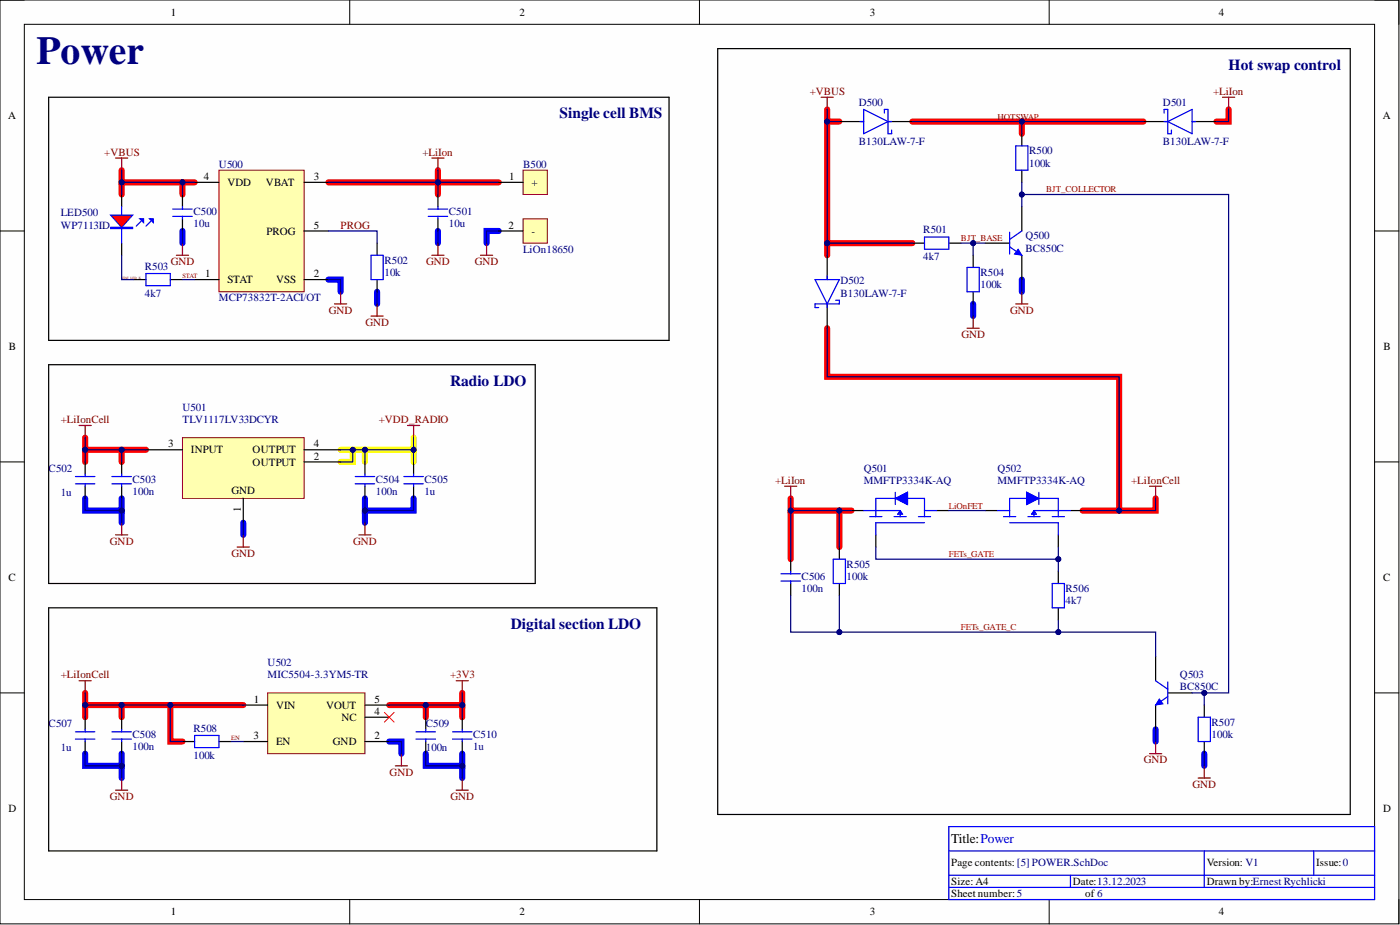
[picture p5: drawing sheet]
<svg xmlns="http://www.w3.org/2000/svg" width="292mm" height="193mm" viewBox="0 0 292 193" stroke-linecap="round" stroke-linejoin="round" font-family="sans-serif">
<path d="M0 0h291.9v192.7h-291.9z" fill-rule="evenodd" fill="#fefefe"/>
<path d="M0 0h291.9v192.7h-291.9z" fill="none" stroke="#000" stroke-width=".21"/>
<path d="M5.1 5.1h281.7v182.6h-281.7z" fill-rule="evenodd" fill="#fefefe"/>
<g fill="none" stroke="#000" stroke-width=".21">
<path d="M0 0h5.1M5.1 5.1h281.7v182.6h-281.7zM73 0v5.1M145.9 0v5.1M218.9 0v5.1M286.8 0h5.1v5.1M0 48.2h5.1M286.8 48.2h5.1M0 96.4h5.1M286.8 96.4h5.1M0 144.6h5.1M286.8 144.6h5.1"/>
<path d="M73 187.7v5M145.9 187.7v5M218.9 187.7v5M291.9 187.7v5"/>
</g>
<g fill="none" stroke="#00f" stroke-width="1.3">
<path d="M38.1 48.2v2.5M68.5 58.3h2.6v2.6M91.4 48.2v2.5M104.1 48.2h-2.6v2.5M213.2 58.3v2.6M78.7 60.9v2.5M203 63.4v2.5M17.8 104v2.5h7.6v-2.5M25.4 106.5v2.5M50.8 109v2.6M76.1 104v2.5h10.2v-2.5M76.1 106.5v2.5"/>
<path d="M17.8 157.2v2.6h7.6v-2.6M25.4 159.8v2.5M81.2 154.7h2.6v2.5M88.8 157.2v2.6h7.6v-2.6M96.4 159.8v2.5M241.1 152.2v2.5M251.3 157.2v2.6"/>
</g>
<g fill="none" stroke="#f00" stroke-width="1.3">
<path d="M25.4 35.5v2.5h15.2M25.4 38v2.6M38.1 38v2.6M68.5 38h22.9v2.6M91.4 35.5v2.5h12.7M172.6 22.8v2.6h2.5M172.6 25.4v25.3h17.8M190.4 25.4h48.2M213.2 25.4v2.5M256.3 22.8v2.6h-2.5M172.6 50.7v2.6M172.6 68.5v10.1h60.9v27.9"/>
<path d="M17.8 91.3v2.5h12.7M17.8 93.8v2.6M25.4 93.8v2.6M165 104v2.5h12.7M165 106.5v10.2M175.1 106.5v7.6M241.1 104v2.5h-15.2M17.8 144.6v2.5h33M17.8 147.1v2.5M25.4 147.1v2.5M35.5 147.1v7.6h2.6M88.8 147.1v2.5"/>
<path d="M96.4 144.6v2.5h-15.2M96.4 147.1v2.5"/>
</g>
<path d="M73.6 93.8v2.6h-2.5M76.1 93.8v2.6M86.3 91.3v2.5h-15.2M86.3 93.8v2.6" fill="none" stroke="#ff0" stroke-width="1.3"/>
<path d="M198 172.4h88.8v15.3h-88.8zM198 177.5h88.8M251.3 177.5v7.6M274.1 177.5v5.1M198 182.6h88.8M198 185.1h88.8M223.3 182.6v2.5" fill="none" stroke="#00f" stroke-width=".25"/>
<path d="M45.7 35.5h17.8v25.4h-17.8z" fill-rule="evenodd" fill="#ffffb0"/>
<path d="M45.7 35.5h17.8v25.4h-17.8z" fill="none" stroke="#800000" stroke-width=".21"/>
<g fill="none" stroke="#000" stroke-width=".25">
<path d="M40.6 38h5.1M63.5 38h5M25.4 40.6v2.5M25.4 50.7v2.6M27.9 58.3h2.6M35.5 58.3h2.6M38.1 40.6v2.5M38.1 45.6v2.6M40.6 58.3h5.1M63.5 58.3h5M63.5 48.2h5M78.7 50.7v2.6"/>
<path d="M78.7 58.3v2.6M91.4 40.6v2.5M91.4 45.6v2.6"/>
</g>
<g fill="none" stroke="#00f" stroke-width=".25">
<path d="M25.4 43.1v7.6M29.4 46.2l-1 1M30.5 57.1h5v2.5h-5zM31.5 46.2l-1 1M36 45.1h4.1M36 43.6h4.1M38.1 43.1v.5M38.1 45.1v.5M77.4 53.3h2.5v5h-2.5zM89.3 45.1h4.1M89.3 43.6h4.1M91.4 43.1v.5"/>
<path d="M91.4 45.1v.5"/>
</g>
<path d="M24.1 33h2.5M25.4 33v2.5M36.8 53.3h2.5M38.1 50.7v2.6M90.1 53.3h2.5M91.4 50.7v2.6M100.3 53.3h2.5M101.5 50.7v2.6M69.8 63.4h2.5M71.1 60.9v2.5M77.4 65.9h2.5M78.7 63.4v2.5" fill="none" stroke="#800000" stroke-width=".25"/>
<path d="M23.1 44.9h4.6l-2.3 2.5z" fill="#00f"/>
<path d="M23.1 44.9h4.6l-2.3 2.5zM23.1 47.4h4.6v.3h-4.6zM23.1 47.6h4.6" fill="none" stroke="#00f" stroke-width=".25"/>
<path d="M31.2 45.6h.8v.8z" fill="#00f"/>
<path d="M31.2 45.6h.8v.8z" fill="none" stroke="#00f" stroke-width=".25"/>
<path d="M29.2 45.6h.7v.8z" fill="#00f"/>
<path d="M29.2 45.6h.7v.8z" fill="none" stroke="#00f" stroke-width=".25"/>
<path d="M23.6 45.1h3.6l-1.8 2.1z" fill="#f00"/>
<path d="M23.6 45.1h3.6l-1.8 2.1z" fill="none" stroke="#f00" stroke-width=".25"/>
<path d="M38.1 91.3h25.4v12.7h-25.4z" fill-rule="evenodd" fill="#ffffb0"/>
<path d="M38.1 91.3h25.4v12.7h-25.4z" fill="none" stroke="#800000" stroke-width=".21"/>
<path d="M17.8 96.4v2.5M25.4 96.4v2.5M30.5 93.8h7.6M63.5 96.4h7.6M63.5 93.8h7.6M76.1 96.4v2.5M86.3 96.4v2.5M17.8 101.4v2.6M25.4 101.4v2.6M50.8 104v5M76.1 101.4v2.6M86.3 101.4v2.6" fill="none" stroke="#000" stroke-width=".25"/>
<path d="M16.5 88.8h2.5M17.8 88.8v2.5M85 88.8h2.6M86.3 88.8v2.5M24.1 111.6h2.5M25.4 109v2.6M49.5 114.1h2.5M50.8 111.6v2.5M74.9 111.6h2.5M76.1 109v2.6" fill="none" stroke="#800000" stroke-width=".25"/>
<g fill="none" stroke="#00f" stroke-width=".25">
<path d="M15.7 99.4h4.1M17.8 98.9v.5M23.3 99.4h4.1M25.4 98.9v.5M74.1 99.4h4.1M76.1 98.9v.5M84.3 99.4h4M86.3 98.9v.5M15.7 100.9h4.1M17.8 100.9v.5M23.3 100.9h4.1M25.4 100.9v.5"/>
<path d="M74.1 100.9h4.1M76.1 100.9v.5M84.3 100.9h4M86.3 100.9v.5"/>
</g>
<path d="M55.8 144.6h20.3v12.6h-20.3z" fill-rule="evenodd" fill="#ffffb0"/>
<path d="M55.8 144.6h20.3v12.6h-20.3z" fill="none" stroke="#800000" stroke-width=".21"/>
<g fill="none" stroke="#000" stroke-width=".25">
<path d="M175.1 25.4h5.1M185.3 25.4h5.1M213.2 27.9v2.5M213.2 35.5v2.5M238.6 25.4h5M248.7 25.4h5.1M205.6 50.7h5.1M213.2 43.1v5.1M213.2 53.3v5M17.8 149.6v2.6M17.8 154.7v2.5M25.4 149.6v2.6"/>
<path d="M25.4 154.7v2.5M50.8 147.1h5M50.8 154.7h5M76.1 147.1h5.1M76.1 154.7h5.1M76.1 149.6h5.1M88.8 149.6v2.6M88.8 154.7v2.5M96.4 149.6v2.6M96.4 154.7v2.5"/>
</g>
<g fill="none" stroke="#800000" stroke-width=".25">
<path d="M171.3 20.3h2.6M172.6 20.3v2.5M255.1 20.3h2.5M256.3 20.3v2.5M16.5 142h2.5M17.8 142v2.6M82.5 159.8h2.5M83.8 157.2v2.6M95.2 142h2.5M96.4 142v2.6M24.1 164.8h2.5M25.4 162.3v2.5"/>
<path d="M95.2 164.8h2.5M96.4 162.3v2.5"/>
</g>
<path d="M80.2 148.6l2 2M82.2 148.6l-2 2" fill="none" stroke="#f00" stroke-width=".21"/>
<g fill="none" stroke="#00f" stroke-width=".25">
<path d="M179.4 25.4h.8M180.2 22.8l5.1 2.6-5.1 2.5zM184.5 23.6v-.8h.8v5.1h.7v-.8M185.3 25.4h.7M211.9 30.4h2.6v5.1h-2.6zM242.9 23.6v-.8h.7v5.1h.8v-.8M242.9 25.4h.7M243.6 25.4l5.1-2.6v5.1zM248.7 25.4h.8M210.7 51.5l2.5 1.8M210.7 48.4v4.6M213.2 48.2l-2.5 1.8"/>
<path d="M15.7 154.2h4.1M15.7 152.7h4.1M17.8 152.2v.5M17.8 154.2v.5M23.3 154.2h4.1M23.3 152.7h4.1M25.4 152.2v.5M25.4 154.2v.5M86.8 154.2h4.1M86.8 152.7h4.1M88.8 152.2v.5M88.8 154.2v.5"/>
<path d="M94.4 154.2h4.1M94.4 152.7h4.1M96.4 152.2v.5M96.4 154.2v.5"/>
</g>
<path d="M212.4 52l.8 1.3-1.5-.3z" fill="#00f"/>
<path d="M212.4 52l.8 1.3-1.5-.3z" fill="none" stroke="#00f" stroke-width=".21"/>
<path d="M172.6 53.3v5M190.4 50.7h2.5M198 50.7h2.5M203 53.3v2.5M172.6 63.4v5.1M203 60.9v2.5M241.1 136.9v5.1M241.1 147.1v5.1M243.6 144.6h5.1" fill="none" stroke="#000" stroke-width=".25"/>
<path d="M170 58.3h5.1l-2.5 5.1zM172.6 57.6v.7M192.9 49.5h5.1v2.5h-5.1zM201.8 55.8h2.5v5.1h-2.5zM172.6 63.4v.8M174.4 62.6h.7v.8h-5.1v.8h.8M241.1 142l2.5 1.8M243.6 145.3l-2.5 1.8M243.6 142.3v4.5" fill="none" stroke="#00f" stroke-width=".25"/>
<path d="M201.8 68.5h2.5M203 65.9v2.6M211.9 63.4h2.6M213.2 60.9v2.5" fill="none" stroke="#800000" stroke-width=".25"/>
<path d="M241.9 145.8l.7 1-1.5 .3z" fill="#00f"/>
<path d="M241.9 145.8l.7 1-1.5 .3z" fill="none" stroke="#00f" stroke-width=".21"/>
<path d="M177.7 106.5h2.5M182.7 111.6v2.5M195.4 106.5h2.6M251.3 147.1v2.5M251.3 154.7v2.5" fill="none" stroke="#000" stroke-width=".25"/>
<g fill="none" stroke="#00f" stroke-width=".25">
<path d="M180.2 106.5h7.6M181.5 107.8h2.5M182.7 107.8v-3.8h10.2v3.8M186.5 107.8h2.6M186.8 102.7v2.5M186.8 104l2.5-1.3v2.5zM187.8 106.5v1.3M187.8 106.5l.5 .8h-1zM187.8 106.8l.3 .2h-.5M191.6 107.8h2.6M192.9 109h-10.2v2.6M192.9 106.5h2.5"/>
<path d="M250 149.6h2.5v5.1h-2.5z"/>
</g>
<path d="M239.8 157.2h2.6M241.1 154.7v2.5M251.3 159.8v2.5M250 162.3h2.5" fill="none" stroke="#800000" stroke-width=".25"/>
<path d="M187.1 104l2.2-1.3v2.5z" fill="#00f"/>
<g fill="none" stroke="#00f" stroke-width=".25">
<path d="M187.1 104l2.2-1.3v2.5zM208.1 106.5h2.6M209.4 107.8h2.5M210.7 107.8v-3.8h10.1v3.8M210.7 109h10.1v2.6M214.2 102.7l2.5 1.3-2.5 1.2zM214.5 107.8h2.5M215.7 106.5h7.6M215.7 106.5v1.3M215.7 106.5l.5 .8h-1zM215.7 106.8l-.2 .2h.5M216.7 102.7v2.5"/>
<path d="M219.5 107.8h2.6"/>
</g>
<path d="M205.6 106.5h2.5M220.8 111.6v2.5M223.3 106.5h2.6" fill="none" stroke="#000" stroke-width=".25"/>
<path d="M214.2 102.7l2.3 1.3-2.3 1.2z" fill="#00f"/>
<path d="M162.9 119.7h4.1M165 119.2v.5M173.9 116.7h2.5v5h-2.5zM214.2 102.7l2.3 1.3-2.3 1.2zM162.9 121.2h4.1M165 121.2v.5M219.5 121.7h2.6v5.1h-2.6zM40.6 153.4h5.1v2.6h-5.1z" fill="none" stroke="#00f" stroke-width=".25"/>
<path d="M90.1 33h2.5M91.4 33v2.5M163.7 101.4h2.5M165 101.4v2.6M239.8 101.4h2.6M241.1 101.4v2.6" fill="none" stroke="#800000" stroke-width=".25"/>
<path d="M149.7 10.1h132v159.8h-132zM10.2 20.3h129.4v50.7h-129.4zM10.2 76.1h101.5v45.6h-101.5zM165 116.7v2.5M175.1 114.1v2.6M220.8 119.2v2.5M10.2 126.8h126.9v50.7h-126.9zM165 121.7v2.6M175.1 121.7v2.6M220.8 126.8v2.5M38.1 154.7h2.5M45.7 154.7h2.5" fill="none" stroke="#000" stroke-width=".25"/>
<path d="M68.5 38h22.9v2.6M68.5 58.3h2.6v2.6M68.5 48.2h10.2v2.5M78.7 60.9v2.5" fill="none" stroke="#000080" stroke-width=".25"/>
<circle cx="91.4" cy="38" r=".51" fill="#000080"/>
<circle cx="91.4" cy="38" r=".51" fill="none" stroke="#000080" stroke-width=".21"/>
<path d="M25.4 38v2.6M38.1 58.3h2.5" fill="none" stroke="#000080" stroke-width=".25"/>
<circle cx="25.4" cy="38" r=".51" fill="#000080"/>
<circle cx="25.4" cy="38" r=".51" fill="none" stroke="#000080" stroke-width=".21"/>
<path d="M38.1 38v2.6" fill="none" stroke="#000080" stroke-width=".25"/>
<circle cx="38.1" cy="38" r=".51" fill="#000080"/>
<circle cx="38.1" cy="38" r=".51" fill="none" stroke="#000080" stroke-width=".21"/>
<path d="M91.4 35.5v2.5M38.1 48.2v2.5" fill="none" stroke="#000080" stroke-width=".25"/>
<circle cx="91.4" cy="38" r=".51" fill="#000080"/>
<circle cx="91.4" cy="38" r=".51" fill="none" stroke="#000080" stroke-width=".21"/>
<path d="M91.4 38h12.7" fill="none" stroke="#000080" stroke-width=".25"/>
<circle cx="91.4" cy="38" r=".51" fill="#000080"/>
<circle cx="91.4" cy="38" r=".51" fill="none" stroke="#000080" stroke-width=".21"/>
<path d="M25.4 53.3v5h2.5M104.1 48.2h-2.6v2.5M73.6 93.8v2.6h-2.5M50.8 109v2.6" fill="none" stroke="#000080" stroke-width=".25"/>
<circle cx="73.6" cy="93.8" r=".51" fill="#000080"/>
<circle cx="73.6" cy="93.8" r=".51" fill="none" stroke="#000080" stroke-width=".21"/>
<path d="M86.3 93.8v2.6" fill="none" stroke="#000080" stroke-width=".25"/>
<circle cx="86.3" cy="93.8" r=".51" fill="#000080"/>
<circle cx="86.3" cy="93.8" r=".51" fill="none" stroke="#000080" stroke-width=".21"/>
<path d="M76.1 93.8v2.6" fill="none" stroke="#000080" stroke-width=".25"/>
<circle cx="76.1" cy="93.8" r=".51" fill="#000080"/>
<circle cx="76.1" cy="93.8" r=".51" fill="none" stroke="#000080" stroke-width=".21"/>
<path d="M76.1 104v2.5h10.2v-2.5" fill="none" stroke="#000080" stroke-width=".25"/>
<circle cx="76.1" cy="106.5" r=".51" fill="#000080"/>
<circle cx="76.1" cy="106.5" r=".51" fill="none" stroke="#000080" stroke-width=".21"/>
<path d="M76.1 106.5v2.5" fill="none" stroke="#000080" stroke-width=".25"/>
<circle cx="76.1" cy="106.5" r=".51" fill="#000080"/>
<circle cx="76.1" cy="106.5" r=".51" fill="none" stroke="#000080" stroke-width=".21"/>
<path d="M17.8 93.8v2.6" fill="none" stroke="#000080" stroke-width=".25"/>
<circle cx="17.8" cy="93.8" r=".51" fill="#000080"/>
<circle cx="17.8" cy="93.8" r=".51" fill="none" stroke="#000080" stroke-width=".21"/>
<path d="M25.4 93.8v2.6" fill="none" stroke="#000080" stroke-width=".25"/>
<circle cx="25.4" cy="93.8" r=".51" fill="#000080"/>
<circle cx="25.4" cy="93.8" r=".51" fill="none" stroke="#000080" stroke-width=".21"/>
<path d="M17.8 104v2.5h7.6v-2.5" fill="none" stroke="#000080" stroke-width=".25"/>
<circle cx="25.4" cy="106.5" r=".51" fill="#000080"/>
<circle cx="25.4" cy="106.5" r=".51" fill="none" stroke="#000080" stroke-width=".21"/>
<path d="M25.4 106.5v2.5" fill="none" stroke="#000080" stroke-width=".25"/>
<circle cx="25.4" cy="106.5" r=".51" fill="#000080"/>
<circle cx="25.4" cy="106.5" r=".51" fill="none" stroke="#000080" stroke-width=".21"/>
<path d="M17.8 147.1v2.5M81.2 154.7h2.6v2.5" fill="none" stroke="#000080" stroke-width=".25"/>
<circle cx="17.8" cy="147.1" r=".51" fill="#000080"/>
<circle cx="17.8" cy="147.1" r=".51" fill="none" stroke="#000080" stroke-width=".21"/>
<path d="M25.4 147.1v2.5" fill="none" stroke="#000080" stroke-width=".25"/>
<circle cx="25.4" cy="147.1" r=".51" fill="#000080"/>
<circle cx="25.4" cy="147.1" r=".51" fill="none" stroke="#000080" stroke-width=".21"/>
<path d="M17.8 157.2v2.6h7.6v-2.6" fill="none" stroke="#000080" stroke-width=".25"/>
<circle cx="25.4" cy="159.8" r=".51" fill="#000080"/>
<circle cx="25.4" cy="159.8" r=".51" fill="none" stroke="#000080" stroke-width=".21"/>
<path d="M25.4 159.8v2.5" fill="none" stroke="#000080" stroke-width=".25"/>
<circle cx="25.4" cy="159.8" r=".51" fill="#000080"/>
<circle cx="25.4" cy="159.8" r=".51" fill="none" stroke="#000080" stroke-width=".21"/>
<path d="M88.8 147.1v2.5" fill="none" stroke="#000080" stroke-width=".25"/>
<circle cx="88.8" cy="147.1" r=".51" fill="#000080"/>
<circle cx="88.8" cy="147.1" r=".51" fill="none" stroke="#000080" stroke-width=".21"/>
<path d="M96.4 147.1v2.5" fill="none" stroke="#000080" stroke-width=".25"/>
<circle cx="96.4" cy="147.1" r=".51" fill="#000080"/>
<circle cx="96.4" cy="147.1" r=".51" fill="none" stroke="#000080" stroke-width=".21"/>
<path d="M88.8 157.2v2.6h7.6v-2.6" fill="none" stroke="#000080" stroke-width=".25"/>
<circle cx="96.4" cy="159.8" r=".51" fill="#000080"/>
<circle cx="96.4" cy="159.8" r=".51" fill="none" stroke="#000080" stroke-width=".21"/>
<path d="M96.4 159.8v2.5" fill="none" stroke="#000080" stroke-width=".25"/>
<circle cx="96.4" cy="159.8" r=".51" fill="#000080"/>
<circle cx="96.4" cy="159.8" r=".51" fill="none" stroke="#000080" stroke-width=".21"/>
<path d="M35.5 147.1v7.6h2.6M48.2 154.7h2.6" fill="none" stroke="#000080" stroke-width=".25"/>
<circle cx="35.5" cy="147.1" r=".51" fill="#000080"/>
<circle cx="35.5" cy="147.1" r=".51" fill="none" stroke="#000080" stroke-width=".21"/>
<path d="M17.8 144.6v2.5h33" fill="none" stroke="#000080" stroke-width=".25"/>
<circle cx="35.5" cy="147.1" r=".51" fill="#000080"/>
<circle cx="35.5" cy="147.1" r=".51" fill="none" stroke="#000080" stroke-width=".21"/>
<circle cx="25.4" cy="147.1" r=".51" fill="#000080"/>
<circle cx="25.4" cy="147.1" r=".51" fill="none" stroke="#000080" stroke-width=".21"/>
<circle cx="17.8" cy="147.1" r=".51" fill="#000080"/>
<circle cx="17.8" cy="147.1" r=".51" fill="none" stroke="#000080" stroke-width=".21"/>
<path d="M17.8 91.3v2.5h12.7" fill="none" stroke="#000080" stroke-width=".25"/>
<circle cx="25.4" cy="93.8" r=".51" fill="#000080"/>
<circle cx="25.4" cy="93.8" r=".51" fill="none" stroke="#000080" stroke-width=".21"/>
<circle cx="17.8" cy="93.8" r=".51" fill="#000080"/>
<circle cx="17.8" cy="93.8" r=".51" fill="none" stroke="#000080" stroke-width=".21"/>
<path d="M25.4 35.5v2.5h15.2" fill="none" stroke="#000080" stroke-width=".25"/>
<circle cx="38.1" cy="38" r=".51" fill="#000080"/>
<circle cx="38.1" cy="38" r=".51" fill="none" stroke="#000080" stroke-width=".21"/>
<circle cx="25.4" cy="38" r=".51" fill="#000080"/>
<circle cx="25.4" cy="38" r=".51" fill="none" stroke="#000080" stroke-width=".21"/>
<path d="M86.3 91.3v2.5h-15.2" fill="none" stroke="#000080" stroke-width=".25"/>
<circle cx="73.6" cy="93.8" r=".51" fill="#000080"/>
<circle cx="73.6" cy="93.8" r=".51" fill="none" stroke="#000080" stroke-width=".21"/>
<circle cx="76.1" cy="93.8" r=".51" fill="#000080"/>
<circle cx="76.1" cy="93.8" r=".51" fill="none" stroke="#000080" stroke-width=".21"/>
<circle cx="86.3" cy="93.8" r=".51" fill="#000080"/>
<circle cx="86.3" cy="93.8" r=".51" fill="none" stroke="#000080" stroke-width=".21"/>
<path d="M96.4 144.6v2.5h-15.2" fill="none" stroke="#000080" stroke-width=".25"/>
<circle cx="88.8" cy="147.1" r=".51" fill="#000080"/>
<circle cx="88.8" cy="147.1" r=".51" fill="none" stroke="#000080" stroke-width=".21"/>
<circle cx="96.4" cy="147.1" r=".51" fill="#000080"/>
<circle cx="96.4" cy="147.1" r=".51" fill="none" stroke="#000080" stroke-width=".21"/>
<path d="M172.6 22.8v2.6h2.5" fill="none" stroke="#000080" stroke-width=".25"/>
<circle cx="172.6" cy="25.4" r=".51" fill="#000080"/>
<circle cx="172.6" cy="25.4" r=".51" fill="none" stroke="#000080" stroke-width=".21"/>
<path d="M213.2 25.4v2.5M256.3 22.8v2.6h-2.5" fill="none" stroke="#000080" stroke-width=".25"/>
<circle cx="213.2" cy="25.4" r=".51" fill="#000080"/>
<circle cx="213.2" cy="25.4" r=".51" fill="none" stroke="#000080" stroke-width=".21"/>
<path d="M203 50.7v2.6" fill="none" stroke="#000080" stroke-width=".25"/>
<circle cx="203" cy="50.7" r=".51" fill="#000080"/>
<circle cx="203" cy="50.7" r=".51" fill="none" stroke="#000080" stroke-width=".21"/>
<path d="M172.6 50.7v2.6M213.2 58.3v2.6M203 63.4v2.5" fill="none" stroke="#000080" stroke-width=".25"/>
<circle cx="172.6" cy="50.7" r=".51" fill="#000080"/>
<circle cx="172.6" cy="50.7" r=".51" fill="none" stroke="#000080" stroke-width=".21"/>
<path d="M172.6 25.4v25.3h17.8M241.1 152.2v2.5M251.3 157.2v2.6" fill="none" stroke="#000080" stroke-width=".25"/>
<circle cx="172.6" cy="50.7" r=".51" fill="#000080"/>
<circle cx="172.6" cy="50.7" r=".51" fill="none" stroke="#000080" stroke-width=".21"/>
<circle cx="172.6" cy="25.4" r=".51" fill="#000080"/>
<circle cx="172.6" cy="25.4" r=".51" fill="none" stroke="#000080" stroke-width=".21"/>
<path d="M251.3 144.6v2.5" fill="none" stroke="#000080" stroke-width=".25"/>
<circle cx="251.3" cy="144.6" r=".51" fill="#000080"/>
<circle cx="251.3" cy="144.6" r=".51" fill="none" stroke="#000080" stroke-width=".21"/>
<path d="M172.6 68.5v10.1h60.9v27.9M198 106.5h7.6" fill="none" stroke="#000080" stroke-width=".25"/>
<circle cx="233.5" cy="106.5" r=".51" fill="#000080"/>
<circle cx="233.5" cy="106.5" r=".51" fill="none" stroke="#000080" stroke-width=".21"/>
<path d="M165 104v2.5h12.7" fill="none" stroke="#000080" stroke-width=".25"/>
<circle cx="175.1" cy="106.5" r=".51" fill="#000080"/>
<circle cx="175.1" cy="106.5" r=".51" fill="none" stroke="#000080" stroke-width=".21"/>
<circle cx="165" cy="106.5" r=".51" fill="#000080"/>
<circle cx="165" cy="106.5" r=".51" fill="none" stroke="#000080" stroke-width=".21"/>
<path d="M182.7 114.1v2.6h38.1v-2.6" fill="none" stroke="#000080" stroke-width=".25"/>
<circle cx="220.8" cy="116.7" r=".51" fill="#000080"/>
<circle cx="220.8" cy="116.7" r=".51" fill="none" stroke="#000080" stroke-width=".21"/>
<path d="M220.8 116.7v2.5" fill="none" stroke="#000080" stroke-width=".25"/>
<circle cx="220.8" cy="116.7" r=".51" fill="#000080"/>
<circle cx="220.8" cy="116.7" r=".51" fill="none" stroke="#000080" stroke-width=".21"/>
<path d="M190.4 25.4h48.2" fill="none" stroke="#000080" stroke-width=".25"/>
<circle cx="213.2" cy="25.4" r=".51" fill="#000080"/>
<circle cx="213.2" cy="25.4" r=".51" fill="none" stroke="#000080" stroke-width=".21"/>
<path d="M200.5 50.7h5.1" fill="none" stroke="#000080" stroke-width=".25"/>
<circle cx="203" cy="50.7" r=".51" fill="#000080"/>
<circle cx="203" cy="50.7" r=".51" fill="none" stroke="#000080" stroke-width=".21"/>
<path d="M213.2 40.6h43.1v104h-7.6" fill="none" stroke="#000080" stroke-width=".25"/>
<circle cx="213.2" cy="40.6" r=".51" fill="#000080"/>
<circle cx="213.2" cy="40.6" r=".51" fill="none" stroke="#000080" stroke-width=".21"/>
<circle cx="251.3" cy="144.6" r=".51" fill="#000080"/>
<circle cx="251.3" cy="144.6" r=".51" fill="none" stroke="#000080" stroke-width=".21"/>
<path d="M241.1 104v2.5h-15.2" fill="none" stroke="#000080" stroke-width=".25"/>
<circle cx="233.5" cy="106.5" r=".51" fill="#000080"/>
<circle cx="233.5" cy="106.5" r=".51" fill="none" stroke="#000080" stroke-width=".21"/>
<path d="M213.2 38v5.1" fill="none" stroke="#000080" stroke-width=".25"/>
<circle cx="213.2" cy="40.6" r=".51" fill="#000080"/>
<circle cx="213.2" cy="40.6" r=".51" fill="none" stroke="#000080" stroke-width=".21"/>
<path d="M220.8 129.3v2.6" fill="none" stroke="#000080" stroke-width=".25"/>
<circle cx="220.8" cy="131.9" r=".51" fill="#000080"/>
<circle cx="220.8" cy="131.9" r=".51" fill="none" stroke="#000080" stroke-width=".21"/>
<path d="M175.1 124.3v7.6h66v5" fill="none" stroke="#000080" stroke-width=".25"/>
<circle cx="175.1" cy="131.9" r=".51" fill="#000080"/>
<circle cx="175.1" cy="131.9" r=".51" fill="none" stroke="#000080" stroke-width=".21"/>
<circle cx="220.8" cy="131.9" r=".51" fill="#000080"/>
<circle cx="220.8" cy="131.9" r=".51" fill="none" stroke="#000080" stroke-width=".21"/>
<path d="M165 106.5v10.2" fill="none" stroke="#000080" stroke-width=".25"/>
<circle cx="165" cy="106.5" r=".51" fill="#000080"/>
<circle cx="165" cy="106.5" r=".51" fill="none" stroke="#000080" stroke-width=".21"/>
<path d="M175.1 106.5v7.6" fill="none" stroke="#000080" stroke-width=".25"/>
<circle cx="175.1" cy="106.5" r=".51" fill="#000080"/>
<circle cx="175.1" cy="106.5" r=".51" fill="none" stroke="#000080" stroke-width=".21"/>
<path d="M165 124.3v7.6h10.1" fill="none" stroke="#000080" stroke-width=".25"/>
<circle cx="175.1" cy="131.9" r=".51" fill="#000080"/>
<circle cx="175.1" cy="131.9" r=".51" fill="none" stroke="#000080" stroke-width=".21"/>
<path d="M109.1 45.6h5.1v5.1h-5.1z" fill-rule="evenodd" fill="#ffffb0"/>
<path d="M109.1 45.6h5.1v5.1h-5.1z" fill="none" stroke="#800000" stroke-width=".21"/>
<path d="M109.1 35.5h5.1v5.1h-5.1z" fill-rule="evenodd" fill="#ffffb0"/>
<path d="M109.1 35.5h5.1v5.1h-5.1z" fill="none" stroke="#800000" stroke-width=".21"/>
<path d="M104.1 38h5M104.1 48.2h5" fill="none" stroke="#000" stroke-width=".25"/>
<path d="M91.4 48.2v2.5" fill="none" stroke="#000080" stroke-width=".25"/>
<text font-size="8.3" fill="#000080" x="7.6" y="13.4">Power</text>
<g font-size="3.2" fill="#000080">
<text x="256.3" y="14.5">Hot swap control</text>
<text x="116.7" y="24.7">Single cell BMS</text>
<text x="93.9" y="80.5">Radio LDO</text>
<text x="106.6" y="131.2">Digital section LDO</text>
</g>
<text font-size="2.8" x="198.5" y="175.9">Title:Power</text>
<g font-size="2.3">
<text x="35.6" y="3.3">1</text>
<text x="108.4" y="3.3">2</text>
<text x="181.5" y="3.3">3</text>
<text x="254.3" y="3.3">4</text>
<text x="1.7" y="24.9">A</text>
<text x="288.5" y="24.9">A</text>
<text x="42.6" y="37.5">4</text>
<text x="47.5" y="38.8">VDD</text>
<text x="55.5" y="38.8">VBAT</text>
<text x="65.5" y="37.5">3</text>
<text x="106.3" y="37.5">1</text>
<text x="110.9" y="38.8">+</text>
<text x="65.5" y="47.7">5</text>
<text x="106.1" y="47.7">2</text>
<text x="55.6" y="48.9">PROG</text>
<text x="110.9" y="48.9">-</text>
<text x="42.8" y="57.8">1</text>
<text x="47.5" y="59.1">STAT</text>
<text x="57.6" y="59.1">VSS</text>
<text x="65.5" y="57.8">2</text>
<text x="1.9" y="73">B</text>
<text x="288.7" y="73">B</text>
<text x="35.1" y="93.3">3</text>
<text x="39.8" y="94.6">INPUT</text>
<text x="52.7" y="94.6">OUTPUT</text>
<text x="65.5" y="95.9">2</text>
<text x="65.5" y="93.3">4</text>
<text x="52.7" y="97.1">OUTPUT</text>
<text x="48.3" y="103">GND</text>
<text x="50.3" y="106.9" transform="rotate(-90 50.3 106.9)">1</text>
<text x="1.8" y="121.2">C</text>
<text x="288.6" y="121.2">C</text>
<text x="53" y="146.6">1</text>
<text x="57.6" y="147.8">VIN</text>
<text x="68" y="147.8">VOUT</text>
<text x="78.2" y="149.1">4</text>
<text x="78.2" y="146.6">5</text>
<text x="52.9" y="154.2">3</text>
<text x="57.6" y="155.5">EN</text>
<text x="69.5" y="155.5">GND</text>
<text x="71.2" y="150.4">NC</text>
<text x="78.2" y="154.2">2</text>
<text x="1.8" y="169.4">D</text>
<text x="288.6" y="169.4">D</text>
<text x="198.5" y="184.6">Size: A4</text>
<text x="198.5" y="180.6">Page contents: [5] POWER.SchDoc</text>
<text x="223.9" y="184.6">Date:13.12.2023</text>
<text x="251.8" y="180.6">Version: V1</text>
<text x="251.8" y="184.6">Drawn by:Ernest Rychlicki</text>
<text x="274.6" y="180.6">Issue:0</text>
<text x="35.6" y="191">1</text>
<text x="108.4" y="191">2</text>
<text x="181.5" y="191">3</text>
<text x="198.5" y="187.2">Sheet number:5</text>
<text x="226.4" y="187.2">of 6</text>
<text x="254.3" y="191">4</text>
</g>
<g font-size="2.3" fill="#800000">
<text x="168.9" y="19.8">+VBUS</text>
<text x="253.1" y="19.8">+LiIon</text>
<text x="21.7" y="32.5">+VBUS</text>
<text x="88.2" y="32.5">+LiIon</text>
<text x="71.1" y="47.7">PROG</text>
<text x="35.6" y="55.3">GND</text>
<text x="88.9" y="55.3">GND</text>
<text x="99.1" y="55.3">GND</text>
<text x="68.6" y="65.4">GND</text>
<text x="210.7" y="65.4">GND</text>
<text x="76.2" y="68">GND</text>
<text x="200.6" y="70.5">GND</text>
<text x="12.7" y="88.3">+LiIonCell</text>
<text x="79" y="88.3">+VDD_RADIO</text>
<text x="161.8" y="100.9">+LiIon</text>
<text x="236" y="100.9">+LiIonCell</text>
<text x="22.9" y="113.6">GND</text>
<text x="73.7" y="113.6">GND</text>
<text x="48.3" y="116.1">GND</text>
<text x="12.7" y="141.5">+LiIonCell</text>
<text x="93.9" y="141.5">+3V3</text>
<text x="81.3" y="161.8">GND</text>
<text x="238.7" y="159.3">GND</text>
<text x="22.9" y="166.9">GND</text>
<text x="94" y="166.9">GND</text>
<text x="248.8" y="164.3">GND</text>
</g>
<g font-size="2.3" fill="#000080">
<text x="179.2" y="22.1">D500</text>
<text x="242.6" y="22.1">D501</text>
<text x="45.7" y="35">U500</text>
<text x="109.1" y="35">B500</text>
<text x="179.2" y="30.2">B130LAW-7-F</text>
<text x="214.7" y="32.2">R500</text>
<text x="214.7" y="34.7">100k</text>
<text x="242.6" y="30.2">B130LAW-7-F</text>
<text x="12.7" y="45.1">LED500</text>
<text x="12.7" y="47.7">WP7113ID</text>
<text x="40.4" y="44.9">C500</text>
<text x="40.4" y="47.4">10u</text>
<text x="93.7" y="44.9">C501</text>
<text x="93.7" y="47.4">10u</text>
<text x="109.1" y="52.7">LiOn18650</text>
<text x="192.6" y="48.7">R501</text>
<text x="214" y="50">Q500</text>
<text x="214" y="52.5">BC850C</text>
<text x="30.2" y="56.3">R503</text>
<text x="80.2" y="55">R502</text>
<text x="80.2" y="57.6">10k</text>
<text x="175.4" y="59.3">D502</text>
<text x="192.6" y="54.3">4k7</text>
<text x="204.6" y="57.6">R504</text>
<text x="30.2" y="61.9">4k7</text>
<text x="45.7" y="62.9">MCP73832T-2ACI/OT</text>
<text x="175.4" y="61.9">B130LAW-7-F</text>
<text x="204.6" y="60.1">100k</text>
<text x="38.1" y="85.7">U501</text>
<text x="38.1" y="88.3">TLV1117LV33DCYR</text>
<text x="10.2" y="98.4">C502</text>
<text x="27.7" y="100.7">C503</text>
<text x="78.4" y="100.7">C504</text>
<text x="88.6" y="100.7">C505</text>
<text x="180.2" y="98.4">Q501</text>
<text x="180.2" y="100.9">MMFTP3334K-AQ</text>
<text x="208.1" y="98.4">Q502</text>
<text x="208.1" y="100.9">MMFTP3334K-AQ</text>
<text x="12.7" y="103.5">1u</text>
<text x="27.7" y="103.2">100n</text>
<text x="78.4" y="103.2">100n</text>
<text x="88.6" y="103.2">1u</text>
<text x="176.6" y="118.4">R505</text>
<text x="167.3" y="121">C506</text>
<text x="167.3" y="123.5">100n</text>
<text x="176.6" y="121">100k</text>
<text x="222.3" y="123.5">R506</text>
<text x="222.3" y="126">4k7</text>
<text x="55.8" y="139">U502</text>
<text x="55.8" y="141.5">MIC5504-3.3YM5-TR</text>
<text x="246.2" y="141.5">Q503</text>
<text x="246.2" y="144">BC850C</text>
<text x="10.2" y="151.7">C507</text>
<text x="27.7" y="153.9">C508</text>
<text x="40.4" y="152.7">R508</text>
<text x="88.8" y="151.7">C509</text>
<text x="98.7" y="153.9">C510</text>
<text x="252.8" y="151.4">R507</text>
<text x="252.8" y="153.9">100k</text>
<text x="12.7" y="156.7">1u</text>
<text x="27.7" y="156.5">100n</text>
<text x="40.4" y="158.2">100k</text>
<text x="88.8" y="156.7">100n</text>
<text x="98.7" y="156.5">1u</text>
</g>
<g font-size="1.9" fill="#980000">
<text x="208.1" y="24.9">HOTSWAP</text>
<text x="218.3" y="40.2">BJT_COLLECTOR</text>
<text x="200.5" y="50.3">BJT_BASE</text>
<text x="198" y="106.1">LiOnFET</text>
<text x="198" y="116.2">FETs_GATE</text>
<text x="200.5" y="131.4">FETs_GATE_C</text>
</g>
<g font-size="1.4" fill="#800000">
<text x="38.1" y="58">STAT</text>
<text x="48.2" y="154.4">EN</text>
</g>
<text font-size=".7" fill="#800000" x="25.4" y="58.2">STAT_LED_K</text>
</svg>
